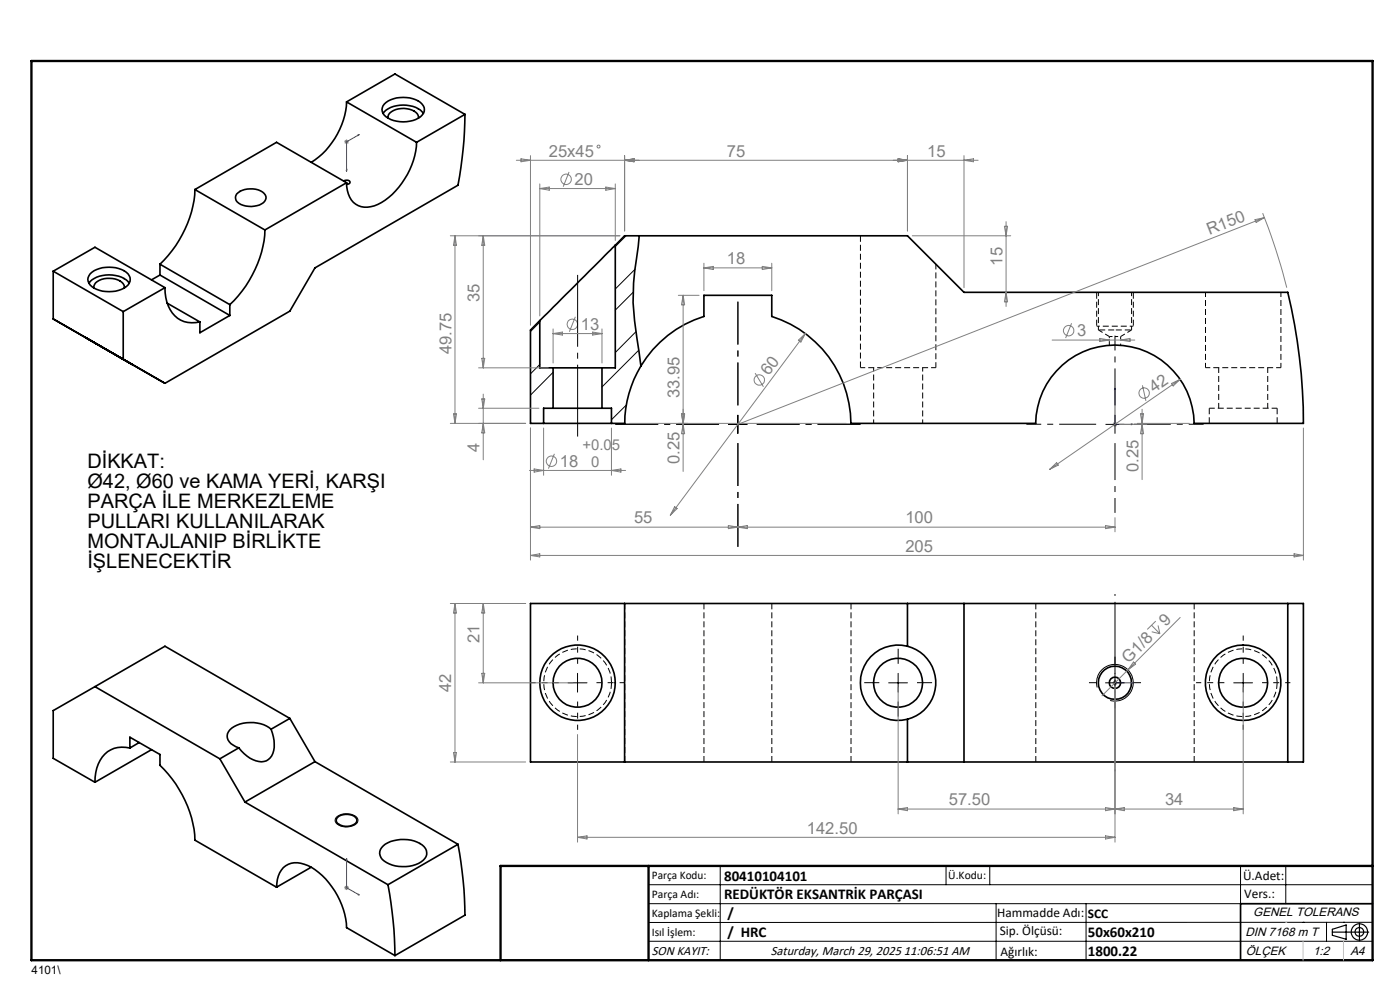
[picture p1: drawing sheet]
<svg xmlns="http://www.w3.org/2000/svg" width="297mm" height="210mm" viewBox="0 0 297 210" stroke-linecap="round" stroke-linejoin="round" font-family="sans-serif">
<path d="M198.5 78h-16M255.7 62v16M271.7 78h-16M271.7 78v-16" fill="none" stroke="#000" stroke-width=".21" stroke-dasharray="1.3 .6" stroke-dashoffset=".3" stroke-linecap="butt"/>
<path d="M198.5 78v-22M258.5 78v8.6M268.9 86.6v-8.6M270.9 86.6h-14.4" fill="none" stroke="#000" stroke-width=".21" stroke-dasharray="1.3 .6" stroke-dashoffset=".1" stroke-linecap="butt"/>
<path d="M233 70h3.5M236.5 70h3.6" fill="none" stroke="#000" stroke-width=".21" stroke-dasharray="1.3 .6" stroke-dashoffset="-.2" stroke-linecap="butt"/>
<path d="M235.3 71.4h1.2M236.5 71.4h1.2M240.3 69.2h-7.7" fill="none" stroke="#000" stroke-width=".21" stroke-dasharray="1.3 .6" stroke-dashoffset=".6" stroke-linecap="butt"/>
<path d="M182.5 50v28M240.4 69.2h-.1M256.5 86.6v3.2M270.9 89.8v-3.2M149.3 128v33.6M163.7 128v33.6M132.5 161.6v-33.6M180.5 161.6v-33.6M219.7 161.6v-33.6M253.3 161.6v-33.6" fill="none" stroke="#000" stroke-width=".21" stroke-dasharray="1.3 .6" stroke-linecap="butt"/>
<path d="M185.3 78v11.8M195.7 89.8v-11.8" fill="none" stroke="#000" stroke-width=".21" stroke-dasharray="1.3 .6" stroke-dashoffset=".5" stroke-linecap="butt"/>
<path d="M233 62v8M240.1 70v-8" fill="none" stroke="#000" stroke-width=".21" stroke-dasharray="1.3 .6" stroke-dashoffset=".4" stroke-linecap="butt"/>
<path d="M233 70l2.3 1.4M237.7 71.4l2.4-1.4" fill="none" stroke="#000" stroke-width=".21" stroke-dasharray="1.3 .6" stroke-dashoffset=".2" stroke-linecap="butt"/>
<path d="M235.3 71.4v1.8M237.7 73.2v-1.8" fill="none" stroke="#000" stroke-width=".21" stroke-dasharray="1.3 .6" stroke-dashoffset=".9" stroke-linecap="butt"/>
<g fill="none" stroke="#000" stroke-width=".21">
<path d="M132.8 50l-2.3 2.3M134.7 57.1l-4.2 4.2M114.5 77.3l-2 2M114.5 68.3l-2 2M117.3 79l-4.8 4.8M134.3 62l-3.8 3.8M134.9 70.4l-4.4 4.4M135.5 74.3l-7.8 7.8M132.9 85.9l-3.2 3.1M154.5 90h4M156.5 88v4M234.5 90h4"/>
<path d="M236.5 88v4M120.5 144.8h4M122.5 142.8v4M188.5 144.8h4M190.5 142.8v4M232.8 145.8a3.9 3.9 0 0 1 3.4-4.9 3.9 3.9 0 0 1 4.2 4.3 3.9 3.9 0 0 1-4.9 3.4M234.5 144.8h4M236.5 142.8v4M261.7 144.8h4M263.7 142.8v4M71.3 173.4a3.3 3.3 0 0 1 4.5 .2 1.17 1.17 0 0 1-1 1.6 3.1 3.1 0 0 1-3.7-.9zM137.6 187.7h153.6"/>
<path d="M137.6 191.7h153.6M137.6 199.7h153.6M152.8 183.7v20M200.7 183.7v4M210 183.7v4M211.3 191.7v12M230.4 191.7v12M263.2 183.7v20M272.8 183.7v8M276.4 195.6h.1M281.4 195.6v4.1M285 195.6h.1"/>
<path d="M291.2 195.6l-153.6 .1"/>
</g>
<g fill="none" stroke="#000" stroke-width=".35">
<path d="M72.9 38.4a.89 .89 0 0 1 1.4 .3l-.2 .2-.5 .2M73.5 21.6a16.3 16.3 0 0 1-7.5 12.8M73.5 38.8l-17.3 10M73.5 38.8l-14.8-8.6-17.4 10M73.5 21.6l14.9 8.6M73.5 21.6l10.3-5.9 14.8 8.6M81.3 24.1a5.8 5.8 0 0 1 6.3-1.5l.6 .2a3.3 3.3 0 0 1 1.6 1.3M81.5 22.1a6.4 6.4 0 0 1 8 0 1.83 1.83 0 0 1-.8 3 6.6 6.6 0 0 1-7.2-.7 1.66 1.66 0 0 1 0-2.3zM82.3 25a1.93 1.93 0 0 1 1.7-1.8 4.1 4.1 0 0 1 4.7 1.2l.1 .6M88.4 30.2a16.3 16.3 0 0 1-8.2 13.1 4.4 4.4 0 0 1-5.7-.9 6.4 6.4 0 0 1-1-3.6M98.6 24.3a84.7 84.7 0 0 1-1.4 15l-30.4 17.5-5.3 9.2-26.5 15.3M98.6 24.3l-10.2 5.9"/>
<path d="M11.3 57.5v10.2M11.3 57.5l14.8 8.6M11.3 57.5l8.8-5.1 14.9 8.6M19.1 58.1a6.4 6.4 0 0 1 8.1 0 1.89 1.89 0 0 1-.9 3 6.7 6.7 0 0 1-7.2-.6 1.66 1.66 0 0 1 0-2.4zM33.9 56v2.3M33.9 56l14.9 8.6M33.9 58.3l14.9 8.6M33.9 58.3l-1.8 1.1M41.3 40.2a23.9 23.9 0 0 1-7.4 15.8M41.3 40.2l14.9 8.6M50.2 41.2a4.6 4.6 0 0 1 5.8-.2 1.31 1.31 0 0 1-.5 2.2 4.6 4.6 0 0 1-5.4-.7 1.32 1.32 0 0 1 .1-1.3zM56.2 48.8a23.7 23.7 0 0 1-7.4 15.8"/>
<path d="M130.5 52l2-2h60l12 12h68.7a120.1 120.1 0 0 1 3.3 27.8h-23.2a16.8 16.8 0 0 0-16.8-16.6 16.8 16.8 0 0 0-16.8 16.6h-39.2a23.9 23.9 0 0 0-16.8-22.7v-4.5h-14.4v4.5a23.8 23.8 0 0 0-13.3 10.5M130.5 52l-16 16M130.5 52v26h-2.8M135.6 50l-.2 2.3a54.8 54.8 0 0 0 .2 22.4l.4 2.9M11.3 67.7l14.8 8.5M11.3 67.7l23.7 13.6M18.1 71.6l10.1 5.8zM18.9 60.1a5.6 5.6 0 0 1 5.6-1.7l1.3 .4a3.1 3.1 0 0 1 1.6 1.3M19.9 61.1v-.1a2.56 2.56 0 0 1 2.8-2 3.7 3.7 0 0 1 3.6 1.5l.1 .6M26.1 66.1v10.1M26.1 76.2l8.9 5.1M35 61a7.5 7.5 0 0 0 3.3 6.9 5.9 5.9 0 0 0 4.1 .4"/>
<path d="M35 61l-8.9 5.1M35.5 64.3l6.9 4M48.8 66.9l-6.4 3.7v-2.3M48.8 64.6v2.3M114.5 68l-2 2v19.8h2.8M114.5 68v10h2.8M117.3 78h10.4M117.3 78v8.6M127.7 78v8.6M136 77.6a23.7 23.7 0 0 0-3.5 12.2h-2.8M115.3 89.8h14.4M117.3 86.6h10.4"/>
<path d="M117.3 86.6h-2v3.2M127.7 86.6h2v3.2M132.5 128v33.6M192.5 137.1a8 8 0 0 0-10 7.7 8 8 0 0 0 10 7.8M192.5 137.1a8 8 0 0 1 6 7.7 8 8 0 0 1-6 7.8M192.5 128v9.1M204.5 128v33.6M273.2 128h3.3v33.6h-3.3M273.2 128h-160.7v33.6h160.7M273.2 128v33.6M20.1 145.7l26.5 15.3M27.6 158.7v-2.3l6.3 3.6v2.3a23.9 23.9 0 0 1 7.4 15.9l17.4 10"/>
<path d="M27.6 158.7a5.6 5.6 0 0 0-7.1 4.2l-.4 3M29.5 157.5l-1.9 1.2M32.1 159l-12 6.9M50.7 158.6l-4.1 2.4M57.5 154.7a6.9 6.9 0 0 1 .1 5.6 2.86 2.86 0 0 1-3.9 .8l-1.9-1.2-1.1-1.3M57.5 154.7a7.2 7.2 0 0 0-8.7 .1 1.99 1.99 0 0 0 .7 3.3l1.2 .5M61.5 152.4l-26.5-15.3-23.7 13.6v10.2l8.8 5M61.5 152.4l-4 2.3M61.5 152.4l5.3 9.2M192.5 152.6v9M46.6 161l5.4 9.1M52 170.1l30.3 17.6"/>
<path d="M66.8 161.6l-14.8 8.5M66.8 161.6l30.4 17.5M71.6 173.3a3 3 0 0 1 4 .3 1.06 1.06 0 0 1-.9 1.5 2.68 2.68 0 0 1-3.4-.9l.1-.6zM81.3 179.4a7.2 7.2 0 0 1 8.7 .2 1.99 1.99 0 0 1-.7 3.2 7.4 7.4 0 0 1-8.2-.5 1.9 1.9 0 0 1 .2-2.9zM97.2 179.1a84.7 84.7 0 0 1 1.4 15l-14.8 8.6M97.2 179.1l-14.9 8.6M58.7 188.2a4.8 4.8 0 0 1 3.1-5.1 7.6 7.6 0 0 1 6.6 2.6 16.7 16.7 0 0 1 5.1 11.1l10.3 5.9M66 184l-7.3 4.2M82.3 187.7a84.7 84.7 0 0 1 1.5 15M291.2 191.7h-28v12"/>
<circle cx="122.5" cy="144.8" r="8"/>
<circle cx="122.5" cy="144.8" r="5.2"/>
<circle cx="190.5" cy="144.8" r="5.2"/>
<circle cx="236.5" cy="144.8" r="1.2"/>
<circle cx="236.5" cy="144.8" r="3.5"/>
<circle cx="263.7" cy="144.8" r="5.2"/>
<circle cx="263.7" cy="144.8" r="8"/>
</g>
<path d="M232.6 62v7.2M240.4 69.2v-7.2M129.7 144.8a7.2 7.2 0 0 1-10.4 6.4 7.2 7.2 0 0 1-1-12.2 7.2 7.2 0 0 1 11.3 4.7l.1 1.1M270.9 144.8a7.2 7.2 0 0 1-10.4 6.4 7.2 7.2 0 0 1-1-12.2 7.2 7.2 0 0 1 11.3 4.7l.1 1.1" fill="none" stroke="#000" stroke-width=".21" stroke-dasharray="1.3 .6" stroke-dashoffset="-.1" stroke-linecap="butt"/>
<g fill="none" stroke="#808080" stroke-width=".21">
<path d="M73 30.1h1M73.2 29.7l.7 .7M73.5 29.6v1M73.9 29.7l-.7 .7M109.5 34h98M110.5 33.7l2 .3-2 .3zM112.5 33v36M114.5 39v28M114.5 40h16M114.5 40l2-.3v.6zM120.7 36.5l-1.2 3.1M128.5 39.7l2 .3-2 .3z"/>
<path d="M130.5 39v12M132.5 33v16M132.5 34l2-.3v.6zM190.5 33.7l2 .3-2 .3zM192.5 33v16M204.5 33v28M204.5 34l2-.3v.6zM96.5 50l.3 2h-.6zM96.5 50v39.8M102.5 50v28M102.5 50l.3 2h-.6zM131.5 50h-36"/>
<path d="M149.3 55.8v5.9M149.3 56.8h14.4M149.3 56.8l2-.3v.7zM161.7 56.5l2 .3-2 .4zM163.7 55.8v5.9M193.5 50h20.9M213.1 48h.6l-.3 2zM213.4 47v18M266.2 46.6l2-.4-1.7 1zM267.9 45.2a126.3 126.3 0 0 1 5.1 15.8M268.2 46.2l-111.7 43.8M101.5 78h14.8"/>
<path d="M102.2 76h.6l-.3 2zM117.3 69.8v7.2M117.3 70.8h10.4M117.3 70.8l2-.4v.7zM122.1 67.2l-1.3 3.2M125.7 70.4l2 .4-2 .3zM127.7 69.8v7.2M143.9 62.6h4.4M144.9 62.6v37.4M144.9 62.6l.3 2.1h-.6zM160.2 79.2l1.8 2.8M169.4 72.2l1.5-1.4-1 1.8z"/>
<path d="M170.9 70.8l-28.7 38.5M213.4 62l.3 2h-.6zM223.2 72.1h17.5M227.3 68.6l-1.2 3.1M233.3 71.8l2 .3-2 .4zM237.7 72.1l2-.3v.7zM95.5 89.8h16M96.2 87.8h.6l-.3 2zM101.5 86.6h12.8M102.2 84.6h.6l-.3 2zM102.5 83.6v13.9M102.5 89.8l.3 2h-.6z"/>
<path d="M112.3 99.8h20.4M112.5 90.8v28M113.3 99.5l2 .3-2 .3zM115.3 90.8v10M117.6 96.3l-1.3 3.1M129.7 90.8v10M129.7 99.8l2-.3v.6zM133.5 89.8h46M144.6 87.8h.6l-.3 2zM144.9 90l.3 2h-.6zM222.7 99.5l1.5-1.4 .3 .6zM236 90h1"/>
<path d="M236.2 89.7l.7 .7M236.5 89.5v1M236.9 89.7l-.7 .7M237.5 90h5.8M241.3 89.8h11M241.9 87.8h.7l-.3 2zM242.3 90l.3 2h-.7zM242.3 86.8v14.9M242.4 81.7l.7 3.3M248.5 81.3l1.9-.8-1.5 1.4zM250.4 80.5l-27.7 19M276.5 90.8v28"/>
<path d="M112.5 111.8l2-.3v.6zM112.5 117.8l2-.3v.6zM112.5 117.8h164M143.1 107.5l.6 .4-1.5 1.4zM154.5 111.5l2 .3-2 .3zM156.5 111.8l2-.3v.6zM234.5 111.5l2 .3-2 .3zM236.5 109.8v3M236.5 111.8h-124M274.5 117.5l2 .3-2 .3zM95.5 128h16M96.5 128l.3 2h-.6z"/>
<path d="M96.5 128v33.6M102.5 128v16.8M102.5 128l.3 2h-.6zM244.3 132.6l1.8 1.8M244.3 134l1.8 .4M245.2 131.8l-1.8 1.7M245.7 132.7l.4 1.7M250.4 131l-16.6 16.6M96.2 159.6h.6l-.3 2zM101.5 144.8h20M102.2 142.8h.6l-.3 2zM122.5 155.8v22.8"/>
<path d="M190.5 145.8v26.8M236 144.8h1M236.2 144.5l.7 .7M236.5 145.8v32.8M236.5 144.3v1M240.5 140.4l.4 .5-1.6 1.2zM263.7 145.8v26.8M95.5 161.6h16M122.5 177.6h114M122.5 177.6l2-.3v.7zM190.5 171.6l2-.3v.7zM190.5 171.6h73.2"/>
<path d="M234.5 171.3l2 .3-2 .4zM234.5 177.3l2 .3-2 .4zM236.5 171.6l2-.3v.7zM261.7 171.3l2 .3-2 .4zM73 188.3h1M73.2 188l.7 .7M73.5 187.8v1M73.9 188l-.7 .7"/>
<circle cx="120.1" cy="38" r="1.11"/>
<circle cx="127" cy="31.1" r=".31"/>
<circle cx="121.4" cy="68.8" r="1.11"/>
<circle cx="226.7" cy="70.2" r="1.11"/>
<circle cx="117" cy="97.8" r="1.11"/>
<circle cx="161.1" cy="80.6" r="1.11"/>
<circle cx="242.7" cy="83.4" r="1.1"/>
</g>
<g fill="none" stroke="#000" stroke-width=".25">
<path d="M282.6 197.7h7.8M282.6 197.1l3-.9v3l-3-.8zM288.4 195.8v3.8M106.2 203.7h185"/>
<circle cx="288.4" cy="197.7" r="1.74"/>
<circle cx="288.4" cy="197.7" r=".93"/>
</g>
<g fill="none" stroke="#00f" stroke-width=".21">
<path d="M73.4 36.1l.2-.1-.1 .4zM76 28.6l.2-.1-.2 .2zM76.2 28.5l-2.7 1.6v6.3M236.5 82.3v7.7h3.9M236.5 82.3l.1 .4h-.2zM240 89.9l.4 .1-.4 .1zM236.4 144.8h.2zM236.5 144.8h.1M236.5 144.8h3.9M240.4 144.8h-.4h.4M73.5 182v6.3l2.7 1.6M73.5 182l.1 .4-.2-.1z"/>
<path d="M76 189.6l.2 .3-.2-.1z"/>
</g>
<path d="M118.5 144.8h-6M122.5 140.8v-6M122.5 148.8v6M126.5 144.8h6M259.7 144.8h-6M263.7 140.8v-6M263.7 148.8v6M267.7 144.8h6" fill="none" stroke="#000" stroke-width=".21" stroke-dasharray="15.2 1.3 1.3 1.3" stroke-dashoffset="14.1" stroke-linecap="butt"/>
<path d="M186.5 144.8h-3.2M190.5 140.8v-3.2M190.5 148.8v3.2M194.5 144.8h3.2M232.5 144.8h-1.5M236.5 140.8v-1.5M236.5 148.8v1.5M240.5 144.8h1.6" fill="none" stroke="#000" stroke-width=".21" stroke-dasharray="15.2 1.3 1.3 1.3" stroke-linecap="butt"/>
<path d="M232.5 90h-14.8M236.5 86v-14.8M236.5 94v14.8M240.5 90h14.8" fill="none" stroke="#000" stroke-width=".21" stroke-dasharray="15.2 1.3 1.3 1.3" stroke-dashoffset="7.4" stroke-linecap="butt"/>
<path d="M152.5 90h-22M156.5 86v-22M156.5 94v22M160.5 90h22" fill="none" stroke="#000" stroke-width=".21" stroke-dasharray="15.2 1.3 1.3 1.3" stroke-dashoffset="6.1" stroke-linecap="butt"/>
<path d="M122.5 57.4v36.1" fill="none" stroke="#000" stroke-width=".21" stroke-dasharray="15.2 1.3 1.3 1.3" stroke-dashoffset="-.9" stroke-linecap="butt"/>
<path d="M236.5 163.6v-37.6" fill="none" stroke="#000" stroke-width=".21" stroke-dasharray="15.2 1.3 1.3 1.3" stroke-dashoffset="-1.7" stroke-linecap="butt"/>
<path d="M6.7 12.9h284.5v190.8h-284.5zM137.6 183.7v20M291.2 183.7h-185v20" fill="none" stroke="#000" stroke-width=".5"/>
<path d="M276.4 199.7v4M285 199.7v4" fill="none" stroke="#c0c0c0" stroke-width=".21"/>
<path d="M272.8 195.6h.1" fill="none" stroke="#c0c0c0" stroke-width=".25"/>
<g fill="#00f">
<path d="M240 89.9l.4 .1-.4 .1zM236.5 82.3l.1 .4h-.2z"/>
<path d="M240 144.8h.4zM236.4 144.8h.2z"/>
<path d="M76 189.6l.2 .3-.2-.1zM73.5 182l.1 .4-.2-.1zM76 28.6v.1l.2-.2zM73.4 36.1l.1 .3 .1-.4z"/>
</g>
<g font-size="4.2">
<text x="18.5" y="99.3">DİKKAT:</text>
<text x="18.5" y="103.6">Ø42, Ø60 ve KAMA YERİ, KARŞI</text>
<text x="18.5" y="107.8">PARÇA İLE MERKEZLEME</text>
<text x="18.5" y="112">PULLARI KULLANILARAK</text>
<text x="18.5" y="116.3">MONTAJLANIP BİRLİKTE</text>
<text x="18.5" y="120.5">İŞLENECEKTİR</text>
</g>
<g font-size="3.5" fill="#808080">
<text x="116.4" y="33.2">25x45</text>
<text x="154.2" y="33.2">75</text>
<text x="196.7" y="33.2">15</text>
<text x="121.9" y="39.2">20</text>
<text x="256.6" y="49.9" transform="rotate(-21 256.6 49.9)">R150</text>
<text x="154.2" y="56">18</text>
<text x="212.6" y="56.4" transform="rotate(-90 212.6 56.4)">15</text>
<text x="101.7" y="64.2" transform="rotate(-90 101.7 64.2)">35</text>
<text x="123.2" y="70">13</text>
<text x="228.5" y="71.3">3</text>
<text x="95.7" y="75.1" transform="rotate(-90 95.7 75.1)">49.75</text>
<text x="163.1" y="79.9" transform="rotate(-53 163.1 79.9)">60</text>
<text x="244.9" y="83.3" transform="rotate(-35 244.9 83.3)">42</text>
<text x="144.1" y="84.5" transform="rotate(-90 144.1 84.5)">33.95</text>
<text x="101.7" y="95.9" transform="rotate(-90 101.7 95.9)">4</text>
<text x="118.8" y="99">18</text>
<text x="144.1" y="98.4" transform="rotate(-90 144.1 98.4)">0.25</text>
<text x="241.5" y="100.1" transform="rotate(-90 241.5 100.1)">0.25</text>
<text x="134.5" y="111">55</text>
<text x="192.1" y="111">100</text>
<text x="192.1" y="117">205</text>
<text x="101.7" y="136.4" transform="rotate(-90 101.7 136.4)">21</text>
<text x="247.3" y="132.9" transform="rotate(-45 247.3 132.9)">9</text>
<text x="239.4" y="140.8" transform="rotate(-45 239.4 140.8)">G1/8</text>
<text x="95.7" y="146.9" transform="rotate(-90 95.7 146.9)">42</text>
<text x="201.3" y="170.8">57.50</text>
<text x="247.1" y="170.8">34</text>
<text x="171.2" y="176.8">142.50</text>
</g>
<g font-size="3.2" fill="#808080">
<text x="123.6" y="95.5">+0.05</text>
<text x="125.4" y="99">0</text>
</g>
<g font-size="3.2">
<text x="153.6" y="190.8">REDÜKTÖR EKSANTRİK PARÇASI</text>
<text x="153.6" y="186.8">80410104101</text>
<text x="154.3" y="194.8">/</text>
<text x="154.3" y="198.8">/ HRC</text>
<text x="230.8" y="198.7">50x60x210</text>
<text x="230.8" y="202.8">1800.22</text>
</g>
<g font-size="2.8">
<text x="263.7" y="186.7">Ü.Adet:</text>
<text x="263.9" y="190.5">Vers.:</text>
<text x="211.5" y="194.5">Hammadde Adı:</text>
<text x="230.8" y="194.7">SCC</text>
<text x="138.3" y="202.6">SON KAYIT:</text>
<text x="163.5" y="202.6">Saturday, March 29, 2025 11:06:51 AM</text>
<text x="212.1" y="198.4">Sip. Ölçüsü:</text>
<text x="212.2" y="202.7">Ağırlık:</text>
</g>
<g font-size="2.6">
<text x="265.9" y="194.4">GENEL TOLERANS</text>
<text x="264.2" y="198.5">DIN 7168 m T</text>
<text x="264.3" y="202.6">ÖLÇEK</text>
<text x="278.5" y="202.6">1:2</text>
<text x="286.5" y="202.6">A4</text>
</g>
<g font-size="2.5">
<text x="138.3" y="186.4">Parça Kodu:</text>
<text x="138.3" y="190.5">Parça Adı:</text>
<text x="201.2" y="186.5">Ü.Kodu:</text>
<text x="138.3" y="194.5">Kaplama Şekli:</text>
<text x="138.3" y="198.6">Isıl İşlem:</text>
<text x="6.7" y="206.7">4101\</text>
</g>
</svg>
